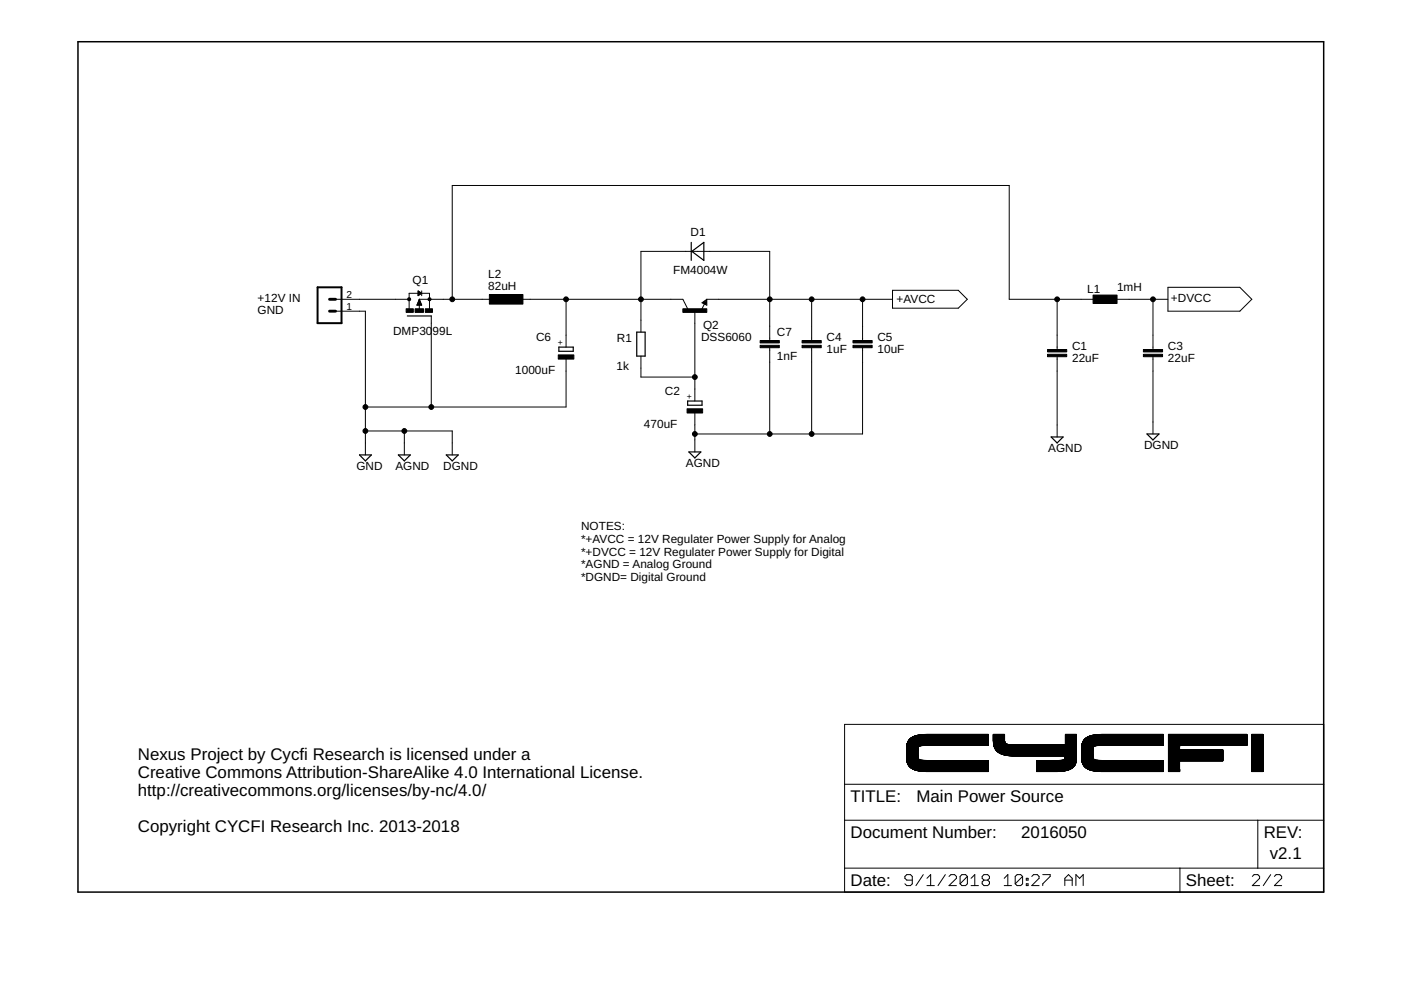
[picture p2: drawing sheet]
<svg xmlns="http://www.w3.org/2000/svg" width="297mm" height="210mm" viewBox="0 0 297 210" stroke-linecap="round" stroke-linejoin="round" font-family="sans-serif">
<g fill="none" stroke="#000" stroke-width=".21">
<path d="M71.1 66h6.4v30.5M71.1 63.5h15.6M88.4 64.7h1M88.5 64.6h.8M88.5 64.4h.8M88.6 64.3h.7M88.6 64.2h.6M88.6 61.7l.8 .5-.8 .5zM88.6 62.6h.2M88.6 62.5h.3M88.6 62.4h.5M88.6 62.3h.7"/>
<path d="M88.6 62.1h.8M88.6 62h.6M88.6 61.9h.4M88.6 61.8h.2M88.7 64.1h.5M88.7 63.9h.4M88.8 63.8h.3M88.8 62.2h-2.1v3.3M88.8 63.7h.2M88.9 63.6h.1M88.9 63.5h15.9M88.9 63.5v2.1"/>
<path d="M88.9 63.5l.5 1.2h-1zM89.4 61.7v1M89.4 62.2h1.7v3.2M91.4 67v19.3M95.9 63.5v-24.2h118.1v24.2h17.8M109.9 63.5h34.9l1 2M120 63.5v10.1M120 76.1v10.2h-42.5M135.9 70.4v-17.1h27.3v18.9M135.9 75.5v4.4h11.4M147.3 66v19M148.8 64.2l1.1-.7v1.2z"/>
<path d="M149.4 64.5l-.7 1.2M149.9 63.5h39.3M163.2 73.7v18.3M172.1 63.5v8.7M172.1 73.7v18.3M182.9 63.5v8.7M182.9 73.7v18.3h-35.6M189.2 61.6h14l1.9 1.9-1.9 1.8h-14zM224.1 63.5v10.6M224.1 75.6v17M236.8 63.5h10.8M244.5 63.5v10.6"/>
<path d="M244.5 75.6v16.4M247.6 60.9h15.3l2.5 2.6-2.5 2.5h-15.3zM77.5 91.4h18.4v5.1M85.7 91.4v5.1M147.3 87.6v8.2M179.1 153.6h101.5v35.5h-101.5zM192.2 160h2.4M192.2 159.9h2.4M192.2 159.8h2.4M192.2 159.7h2.4M192.2 159.6h2.4M192.2 159.5h2.4"/>
<path d="M192.2 159.4h2.4M192.2 159.3h2.4M192.2 159.2h2.4M192.2 159.1h2.4M192.2 159h2.4M192.2 158.9h2.4M192.2 158.8h2.4M192.2 158.7h2.4M192.2 158.6h2.4M192.2 158.5h2.5M192.3 158h17.2M192.3 157.9h17.2"/>
<path d="M192.3 157.8h17.2M192.3 157.7h17.2M192.3 157.6h17.2M192.4 157.6h17.1M192.4 157.5h17.1M192.4 157.4h17.1M192.5 157.3h17M192.5 157.2h17M192.6 157.1h16.9M192.6 157h16.9M192.7 157h16.8M192.7 156.9h16.8"/>
<path d="M192.8 156.8h16.7M192.8 156.7h16.7M192.9 156.7h16.6M193 156.7h16.5M193 156.6h16.5M193.1 156.5h16.4M193.2 156.4h16.3M193.3 156.4h16.2M193.4 156.3h16.1M193.5 156.3h16M193.5 156.2h16M193.7 156.2h15.8"/>
<path d="M193.8 156.1h15.7M194 156.1h15.5M194.1 156h15.4M194.3 156h15.2M194.6 155.9h14.9M194.6 159l-2.4 .1M194.6 158.8h-2.4M194.7 158.6h-2.5M194.7 158.5h-2.5M194.7 158.4l-2.5 .1M194.7 158.4h-2.5M194.7 155.9h14.8"/>
<path d="M194.8 158.3h-2.6M194.9 158.2h-2.7M195.1 158.2h-2.8M195.2 155.8h14.3M195.4 158.1h-3.1M195.6 155.7h13.9M209.5 158.1h-17.2M210.6 157.1h2.4M210.6 157h2.4M210.6 156.9h2.4M210.6 156.8h2.4M210.6 156.7h2.4"/>
<path d="M210.6 156.6h2.4M210.6 156.5h2.4M210.6 156.4h2.4M210.6 156.3h2.4M210.6 156.2h2.4M210.6 156.1h2.4M210.6 156h2.4M210.6 155.9h2.4M210.6 155.8h2.4M210.6 155.7h2.4M210.6 157.5h2.6M210.6 157.5h2.5"/>
<path d="M210.6 157.4h2.5M210.6 157.3h2.4M210.6 157.2l2.4 .1M210.6 157.2h2.4M210.7 157.7l2.7 .1M210.7 157.7h2.7M210.7 157.6h2.6M210.7 157.6h2.5M210.7 157.8l3.2 .1M210.7 157.8h3M210.7 157.9h17.5M210.7 158.1h17.5"/>
<path d="M210.7 158h17.5M210.8 158.2h17.4M210.8 158.3h17.4M210.8 158.4h17.4M210.9 158.5h17.3M210.9 158.6h17.3M210.9 158.7h17.3M211 158.7h17.2M211 158.8h17.2M211.1 158.9h17.1M211.2 159h17M211.2 159.1h17"/>
<path d="M211.3 159.2h16.9M211.4 159.3h16.8M211.5 159.4h16.7M211.6 159.4h16.6M211.6 159.5h16.6M211.7 159.5h16.5M211.8 159.6h16.4M211.9 159.6h16.3M211.9 159.7h16.3M212.1 159.7h16.1M212.1 159.8h16.1M212.3 159.9h15.9"/>
<path d="M212.4 159.9h15.8M212.6 160h15.6M212.7 160h15.5M225.9 157.8h2.3M225.9 157.7h2.3M225.9 157.6h2.3M225.9 157.5h2.3M225.9 157.4h2.3M225.9 157.3h2.3M225.9 157.2h2.3M225.9 157.1h2.3M225.9 157h2.3"/>
<path d="M225.9 156.9h2.3M225.9 156.8h2.3M225.9 156.7h2.3M225.9 156.6h2.3M225.9 156.5h2.3M225.9 156.4h2.3M225.9 156.3h2.3M225.9 156.2h2.3M225.9 156.1h2.3M225.9 156h2.3M225.9 155.9h2.3M225.9 155.8h2.3"/>
<path d="M225.9 155.7h2.3M229.3 160h2.4M229.3 159.9h2.4M229.3 159.8h2.4M229.3 159.7h2.4M229.3 159.6h2.4M229.3 159.5h2.4M229.3 159.4h2.4M229.3 159.3h2.4M229.3 159.2h2.4M229.3 159.1h2.4M229.3 159h2.4"/>
<path d="M229.3 158.9h2.4M229.3 158.8h2.4M229.3 158.7h2.4M229.3 158.7h2.5M229.3 158.6h2.5M229.3 158.5h2.5M229.4 158h17.2M229.4 157.9h17.2M229.4 157.8h17.2M229.4 157.7h17.2M229.5 157.6h17.1M229.5 157.5h17.1"/>
<path d="M229.5 157.4h17.1M229.6 157.4h17M229.6 157.3h17M229.6 157.2h17M229.7 157.1h16.9M229.7 157h16.9M229.8 157h16.8M229.8 156.9h16.8M229.9 156.8h16.7M230 156.7h16.6M230.1 156.7h16.5M230.1 156.6h16.5"/>
<path d="M230.2 156.5h16.4M230.3 156.5h16.3M230.3 156.4h16.3M230.4 156.4h16.2M230.5 156.3h16.1M230.6 156.3h16M230.7 156.2h15.9M230.8 156.2h15.8M230.9 156.1h15.7M231.1 156.1h15.5M231.2 156h15.4M231.4 156h15.2"/>
<path d="M231.7 155.9h14.9M231.7 159l-2.4 .1M231.8 158.6h-2.5M231.8 158.4l-2.5 .1M231.9 158.4h-2.6M231.9 155.9h14.7M231.9 158.3h-2.6M231.9 158.3h-2.5M232.1 158.2h-2.7M232.2 158.2h-2.8M232.3 155.8h14.3M232.5 158.1h-3.1"/>
<path d="M232.7 155.7h13.9M246.6 158.1h-17.2M247.7 160h11.5M247.7 159.9h11.5M247.7 159.8h11.5M247.7 159.7h11.5M247.7 159.6h11.5M247.7 159.5h11.5M247.7 159.4h11.5M247.7 159.3h11.5M247.7 159.2h11.5M247.7 159.1h11.5"/>
<path d="M247.7 159h11.5M247.7 158.9l11.5 .1M247.7 158.9h2.4M247.7 158.8h2.4M247.7 158.7h2.4M247.7 158.6h2.4M247.7 158.5h2.4M247.7 158.4h2.4M247.7 158.3h2.4M247.7 158.2h2.4M247.7 158.1h2.4M247.7 158h16.7"/>
<path d="M247.7 157.9h16.7M247.7 157.8h16.7M247.7 157.7h16.7M247.7 157.6h16.7M247.7 157.5h16.7M247.7 157.4h16.7M247.7 157.3h16.7M247.7 157.2h16.7M247.7 157.1h16.7M247.7 157h16.7M247.7 156.9h16.7M247.7 156.8h16.7"/>
<path d="M247.7 156.7h16.7M247.7 156.6h16.7M247.7 156.5h16.7M247.7 156.4h16.7M247.7 156.3h16.7M247.7 156.2h16.7M247.7 156.1h16.7M247.7 156h16.7M247.7 155.9h16.7M247.7 155.8h16.7M247.7 155.7h16.7M264.4 158.1h-16.7"/>
<path d="M265.4 160h2.4M265.4 159.9h2.4M265.4 159.8h2.4M265.4 159.7h2.4M265.4 159.6h2.4M265.4 159.5h2.4M265.4 159.4h2.4M265.4 159.3h2.4M265.4 159.2h2.4M265.4 159.1h2.4M265.4 159h2.4M265.4 158.9h2.4"/>
<path d="M265.4 158.8h2.4M265.4 158.7h2.4M265.4 158.6h2.4M265.4 158.5h2.4M265.4 158.4h2.4M265.4 158.3h2.4M265.4 158.2h2.4M265.4 158.1h2.4M265.4 158h2.4M265.4 157.9h2.4M265.4 157.8h2.4M265.4 157.7h2.4"/>
<path d="M265.4 157.6h2.4M265.4 157.5h2.4M265.4 157.4h2.4M265.4 157.3h2.4M265.4 157.2h2.4M265.4 157.1h2.4M265.4 157h2.4M265.4 156.9h2.4M265.4 156.8h2.4M265.4 156.7h2.4M265.4 156.6h2.4M265.4 156.5h2.4"/>
<path d="M265.4 156.4h2.4M265.4 156.3h2.4M265.4 156.2h2.4M265.4 156.1h2.4M265.4 156h2.4M265.4 155.9h2.4M265.4 155.8h2.4M265.4 155.7h2.4M179.1 173.9h101.5M179.1 166.3h101.5M192.2 161.1h2.8M192.2 161h2.7"/>
<path d="M192.2 161h2.6M192.2 160.9h2.6M192.2 160.8l2.5 .1M192.2 160.8h2.5M192.2 160.7h2.5M192.2 160.6h2.4M192.2 160.5h2.4M192.2 160.4h2.4M192.2 160.3h2.4M192.2 160.2h2.4M192.2 160.1h2.4M192.3 161.2h17.2"/>
<path d="M192.3 161.2h3.5M192.3 161.1h2.8M192.3 161.4h17.2M192.3 161.3h17.2M192.3 161.5h17.2M192.3 161.6h17.2M192.4 161.7h17.1M192.4 161.8h17.1M192.4 161.9h17.1M192.5 162h17M192.5 162.1h17M192.6 162.2h16.9"/>
<path d="M192.6 162.3h16.9M192.7 162.3h16.8M192.7 162.4h16.8M192.8 162.5h16.7M192.8 162.6h16.7M192.9 162.6h16.6M193 162.7h16.5M193.1 162.8h16.4M193.2 162.9h16.3M193.3 162.9h16.2M193.4 163h16.1M193.5 163h16"/>
<path d="M193.6 163.1h15.9M193.7 163.1h15.8M193.8 163.2h15.7M193.9 163.2h15.6M194.1 163.3h15.4M194.3 163.3h15.2M194.5 163.4h15M194.7 163.4h14.8M195.1 163.5h14.4M195.6 163.6h13.9M212.9 160.1h15.3M213.1 160.1h15.1"/>
<path d="M213.4 160.2h14.8M213.7 160.2h14.5M214.4 160.3h13.8M219.8 162.2h8.1M219.8 162.1h8.2M219.8 162h8.2M219.8 161.9h8.2M219.8 161.8h8.3M219.8 161.5h8.3M219.8 161.4h8.4M219.8 161.3h8.4M219.8 161.2h8.4"/>
<path d="M224.9 163.6h-5.1M225 161.2h3.2M225.4 163.5h-5.6M225.4 161.1h2.8M225.7 161h2.5M225.7 160.9h2.5M225.8 163.4l-6 .1M225.8 160.9h2.4M225.8 160.8h2.4M225.8 160.7h2.4M225.8 160.6h2.4M225.8 160.5h2.4"/>
<path d="M225.8 160.4h2.4M225.9 163.4h-6.1M226.2 163.3l-6.4 .1M226.4 163.3h-6.6M226.6 163.2l-6.8 .1M226.7 163.2h-6.9M226.8 163.1l-7 .1M226.9 163.1h-7.1M227 163l-7.2 .1M227.1 163h-7.3M227.2 162.9l-7.4 .1M227.2 162.9h-7.4"/>
<path d="M227.4 162.8l-7.6 .1M227.4 162.8h-7.6M227.5 162.7l-7.7 .1M227.5 162.7h-7.7M227.6 162.6h-7.8M227.7 162.5h-7.9M227.8 162.4h-8M227.8 162.3l-8 .1M227.9 162.3h-8.1M227.9 162.2h-8.1M227.9 162.1h-8.1M228 162l-8.2 .1"/>
<path d="M228.1 161.8h-8.3M228.1 161.7h-8.3M228.1 161.6l-8.3 .1M228.1 161.6h-8.3M228.2 161.1h-2.6M229.3 161h2.6M229.3 160.9h2.6M229.3 160.8l2.6 .1M229.3 160.8h2.5M229.3 160.7l2.5 .1M229.3 160.7h2.5M229.3 160.6h2.5"/>
<path d="M229.3 160.5h2.4M229.3 160.4h2.4M229.3 160.3h2.4M229.3 160.2h2.4M229.3 160.1h2.4M229.4 161.2h17.2M229.4 161.2h3.5M229.4 161.1h2.8M229.4 161.1h2.7M229.4 161h2.6M229.4 161.3h17.2M229.4 161.5h17.2"/>
<path d="M229.4 161.4h17.2M229.4 161.6h17.2M229.5 161.7h17.1M229.5 161.6h17.1M229.5 161.8h17.1M229.5 161.9h17.1M229.6 161.9h17M229.6 162h17M229.6 162.1h17M229.7 162.2h16.9M229.7 162.3h16.9M229.8 162.3h16.8"/>
<path d="M229.8 162.4h16.8M229.9 162.5h16.7M230 162.6h16.6M230.1 162.7h16.5M230.2 162.8h16.4M230.3 162.8h16.3M230.3 162.9h16.3M230.4 162.9h16.2M230.5 163h16.1M230.6 163h16M230.7 163.1h15.9M230.8 163.1h15.8"/>
<path d="M230.9 163.2h15.7M231 163.2h15.6M231.2 163.3h15.4M231.4 163.3h15.2M231.6 163.4h15M231.8 163.4h14.8M232.2 163.5h14.4M232.7 163.6h13.9M247.7 163.6h2.4M247.7 163.5h2.4M247.7 163.4h2.4M247.7 163.3h2.4"/>
<path d="M247.7 163.2h2.4M247.7 163.1h2.4M247.7 163h2.4M247.7 162.9h2.4M247.7 162.8h2.4M247.7 162.7h2.4M247.7 162.6h2.4M247.7 162.5h2.4M247.7 162.4h2.4M247.7 162.3h2.4M247.7 162.2h2.4M247.7 162.1h2.4"/>
<path d="M247.7 162h2.4M247.7 161.9h2.4M247.7 161.8h2.4M247.7 161.7h2.4M247.7 161.6h2.4M247.7 161.5h2.4M247.7 161.4h2.4M247.7 161.3h11.5M247.7 161.2h11.5M247.7 161.1h11.5M247.7 161h11.5M247.7 160.9h11.5"/>
<path d="M247.7 160.8h11.5M247.7 160.7h11.5M247.7 160.6h11.5M247.7 160.5h11.5M247.7 160.4h11.5M247.7 160.3h11.5M247.7 160.2h11.5M247.7 160.1h11.5M265.4 163.6h2.4M265.4 163.5h2.4M265.4 163.4h2.4M265.4 163.3h2.4"/>
<path d="M265.4 163.2h2.4M265.4 163.1h2.4M265.4 163h2.4M265.4 162.9h2.4M265.4 162.8h2.4M265.4 162.7h2.4M265.4 162.6h2.4M265.4 162.5h2.4M265.4 162.4h2.4M265.4 162.3h2.4M265.4 162.2h2.4M265.4 162.1h2.4"/>
<path d="M265.4 162h2.4M265.4 161.9h2.4M265.4 161.8h2.4M265.4 161.7h2.4M265.4 161.6h2.4M265.4 161.5h2.4M265.4 161.4h2.4M265.4 161.3h2.4M265.4 161.2h2.4M265.4 161.1h2.4M265.4 161h2.4M265.4 160.9h2.4"/>
<path d="M265.4 160.8h2.4M265.4 160.7h2.4M265.4 160.6h2.4M265.4 160.5h2.4M265.4 160.4h2.4M265.4 160.3h2.4M265.4 160.2h2.4M265.4 160.1h2.4M266.7 173.9v10.2M179.1 184.1h101.5M193.4 186.6h-1.1l-.4-.4v-.4l.4-.4h.7l.4 .4v1.6l-.4 .4h-.7l-.4-.4M195.7 185.4l-1.5 2.4"/>
<path d="M196.5 187.8h1.6M196.5 186.2l.8-.8v2.4M200.4 185.4l-1.5 2.4M201.2 185.8l.4-.4h.8l.4 .4v.4l-1.6 1.6h1.6M205.1 185.8v1.6l-.4 .4h-.8l-.3-.4M205.1 185.8l-.4-.4h-.8l-.3 .4v1.6M205.1 185.8l-1.5 1.6M205.9 187.8h1.6M205.9 186.2l.8-.8v2.4M208.6 186.6l-.4 .4v.4l.4 .4h.8l.4-.4v-.4l-.4-.4M208.6 186.6l-.4-.4v-.4l.4-.4h.8l.4 .4v.4l-.4 .4M208.6 186.6h.8"/>
<path d="M212.9 187.8h1.6M212.9 186.2l.8-.8v2.4M216.8 185.8v1.6l-.4 .4h-.8l-.4-.4M216.8 185.8l-.4-.4h-.8l-.4 .4v1.6M216.8 185.8l-1.6 1.6M217.6 187.4h.4v.4h-.4zM217.6 186.2h.4v.4h-.4zM218.8 185.8l.3-.4h.8l.4 .4v.4l-1.5 1.6h1.5M221.1 185.4h1.6v.4l-1.6 1.6v.4M225.8 186.6h1.5M225.8 187.8v-1.6l.7-.8 .8 .8v1.6M228.1 187.8v-2.4l.8 .8 .8-.8v2.4"/>
<path d="M250.2 184.1v5M265.5 185.8l.4-.4h.8l.4 .4v.4l-1.6 1.6h1.6M269.4 185.4l-1.6 2.4M270.2 185.8l.4-.4h.8l.3 .4v.4l-1.5 1.6h1.5"/>
</g>
<path d="M67.3 60.9h5.1v7.6h-5.1z" fill="none" stroke="#000" stroke-width=".42"/>
<path d="M69.9 63.5h1.2M69.9 66h1.2" fill="none" stroke="#000" stroke-width=".61"/>
<g fill="none" stroke="#000" stroke-width=".25">
<path d="M146.6 51.4v3.8M146.7 53.3l2.5-1.9v3.8zM86.4 67h5M118.5 73.6h3v.9h-3zM135 70.4h1.8v5.1h-1.8zM149.4 64.2l.2-.1v.4l-.5-.3 .6-.5v.8M76.2 96.5h2.5l-1.2 1.2zM84.5 96.5h2.5l-1.3 1.2zM94.6 96.5h2.6l-1.3 1.2zM145.8 85h3v.9h-3zM146 95.8h2.6l-1.3 1.3zM222.9 92.6h2.5l-1.3 1.3z"/>
<path d="M243.2 92h2.5l-1.2 1.3z"/>
</g>
<path d="M16.5 8.8h264.1v180.3h-264.1z" fill="none" stroke="#000" stroke-width=".32"/>
<g fill="#000" stroke="#000" stroke-width=".21">
<path d="M86.1 65.5h1.5v.7h-1.5zM88 65.5h1.8v.7h-1.8zM90.2 65.5h1.5v.7h-1.5zM103.8 62.4h7.1v2.1h-7.1zM118.4 75.2h3.3v.9h-3.3zM144.8 65.5h5.1v.7h-5.1zM161.2 73.2h4v.5h-4zM161.2 72.2h4v.5h-4zM170.1 73.2h4v.5h-4zM170.1 72.2h4v.5h-4zM180.8 73.2h4.1v.5h-4.1zM180.8 72.2h4.1v.5h-4.1z"/>
<path d="M222.1 75.1h4.1v.5h-4.1zM222.1 74.1h4.1v.5h-4.1zM231.8 62.6h5v1.7h-5zM242.4 75.1h4.1v.5h-4.1zM242.4 74.1h4.1v.5h-4.1zM145.7 86.7h3.3v.9h-3.3z"/>
</g>
<g fill="#000" stroke="#000" stroke-width=".21">
<path d="M86.5 63.2h.5v.5h-.5z" fill-rule="evenodd"/>
<path d="M90.8 63.2h.5v.5h-.5z" fill-rule="evenodd"/>
<circle cx="95.9" cy="63.5" r=".51"/>
<circle cx="120" cy="63.5" r=".51"/>
<circle cx="135.9" cy="63.5" r=".51"/>
<circle cx="147.3" cy="79.9" r=".51"/>
<circle cx="163.2" cy="63.5" r=".51"/>
<circle cx="172.1" cy="63.5" r=".51"/>
<circle cx="182.9" cy="63.5" r=".51"/>
<circle cx="224.1" cy="63.5" r=".51"/>
<circle cx="244.5" cy="63.5" r=".51"/>
<circle cx="77.5" cy="91.4" r=".51"/>
<circle cx="77.5" cy="86.3" r=".51"/>
<circle cx="85.7" cy="91.4" r=".51"/>
<circle cx="91.4" cy="86.3" r=".51"/>
<circle cx="147.3" cy="92" r=".51"/>
<circle cx="163.2" cy="92" r=".51"/>
<circle cx="172.1" cy="92" r=".51"/>
</g>
<g font-size="3.6">
<text x="29.2" y="161.2">Nexus Project by Cycfi Research is licensed under a</text>
<text x="29.2" y="165">Creative Commons Attribution-ShareAlike 4.0 International License.</text>
<text x="29.2" y="168.8">http://creativecommons.org/licenses/by-nc/4.0/</text>
<text x="180.3" y="170.1">TITLE:</text>
<text x="194.3" y="170.1">Main Power Source</text>
<text x="29.2" y="176.4">Copyright CYCFI Research Inc. 2013-2018</text>
<text x="180.3" y="177.7">Document Number:</text>
<text x="216.5" y="177.7">2016050</text>
<text x="267.9" y="177.7">REV:</text>
<text x="269.2" y="182.2">v2.1</text>
<text x="180.3" y="187.9">Date:</text>
<text x="251.4" y="187.9">Sheet:</text>
</g>
<g font-size="2.5">
<text x="146.4" y="50.1">D1</text>
<text x="103.5" y="59">L2</text>
<text x="142.7" y="58.2">FM4004W</text>
<text x="54.6" y="64.1">+12V IN</text>
<text x="87.5" y="60.3">Q1</text>
<text x="103.5" y="61.5">82uH</text>
<text x="190.1" y="64.3">+AVCC</text>
<text x="230.5" y="62.1">L1</text>
<text x="236.8" y="61.8">1mH</text>
<text x="248.3" y="64.1">+DVCC</text>
<text x="54.6" y="66.6">GND</text>
<text x="83.4" y="71.1">DMP30</text>
<text x="91.7" y="71.1">99L</text>
<text x="149.1" y="69.7">Q2</text>
<text x="164.7" y="71.3">C7</text>
<text x="113.7" y="72.3">C6</text>
<text x="130.8" y="72.4">R1</text>
<text x="148.6" y="72.2">DSS6060</text>
<text x="164.7" y="76.4">1nF</text>
<text x="175.3" y="74.9">1uF</text>
<text x="175.3" y="72.3">C4</text>
<text x="186" y="74.9">10uF</text>
<text x="186" y="72.3">C5</text>
<text x="227.3" y="76.8">22uF</text>
<text x="227.3" y="74.2">C1</text>
<text x="247.6" y="76.8">22uF</text>
<text x="247.6" y="74.2">C3</text>
<text x="109.2" y="79.3">1000uF</text>
<text x="130.7" y="78.4">1k</text>
<text x="141" y="83.8">C2</text>
<text x="136.5" y="90.7">470uF</text>
<text x="222.2" y="95.8">AGND</text>
<text x="242.6" y="95.2">DGND</text>
<text x="75.6" y="99.6">GND</text>
<text x="83.8" y="99.6">AGND</text>
<text x="94" y="99.6">DGND</text>
<text x="145.4" y="99">AGND</text>
<text x="123.2" y="112.5">NOTES:</text>
<text x="123.2" y="115.1">*+AVCC = 12V Regulater Power Supply for Analog</text>
<text x="123.2" y="117.8">*+DVCC = 12V Regulater Power Supply for Digital</text>
<text x="123.2" y="120.5">*AGND = Analog Ground</text>
<text x="123.2" y="123.1">*DGND= Digital Ground</text>
</g>
<g font-size="2.1">
<text x="73.5" y="65.6">1</text>
<text x="73.5" y="63.1">2</text>
</g>
<g font-size="1.8">
<text x="119.4" y="73.2" transform="rotate(-90 119.4 73.2)">+</text>
<text x="146.7" y="84.6" transform="rotate(-90 146.7 84.6)">+</text>
</g>
</svg>
